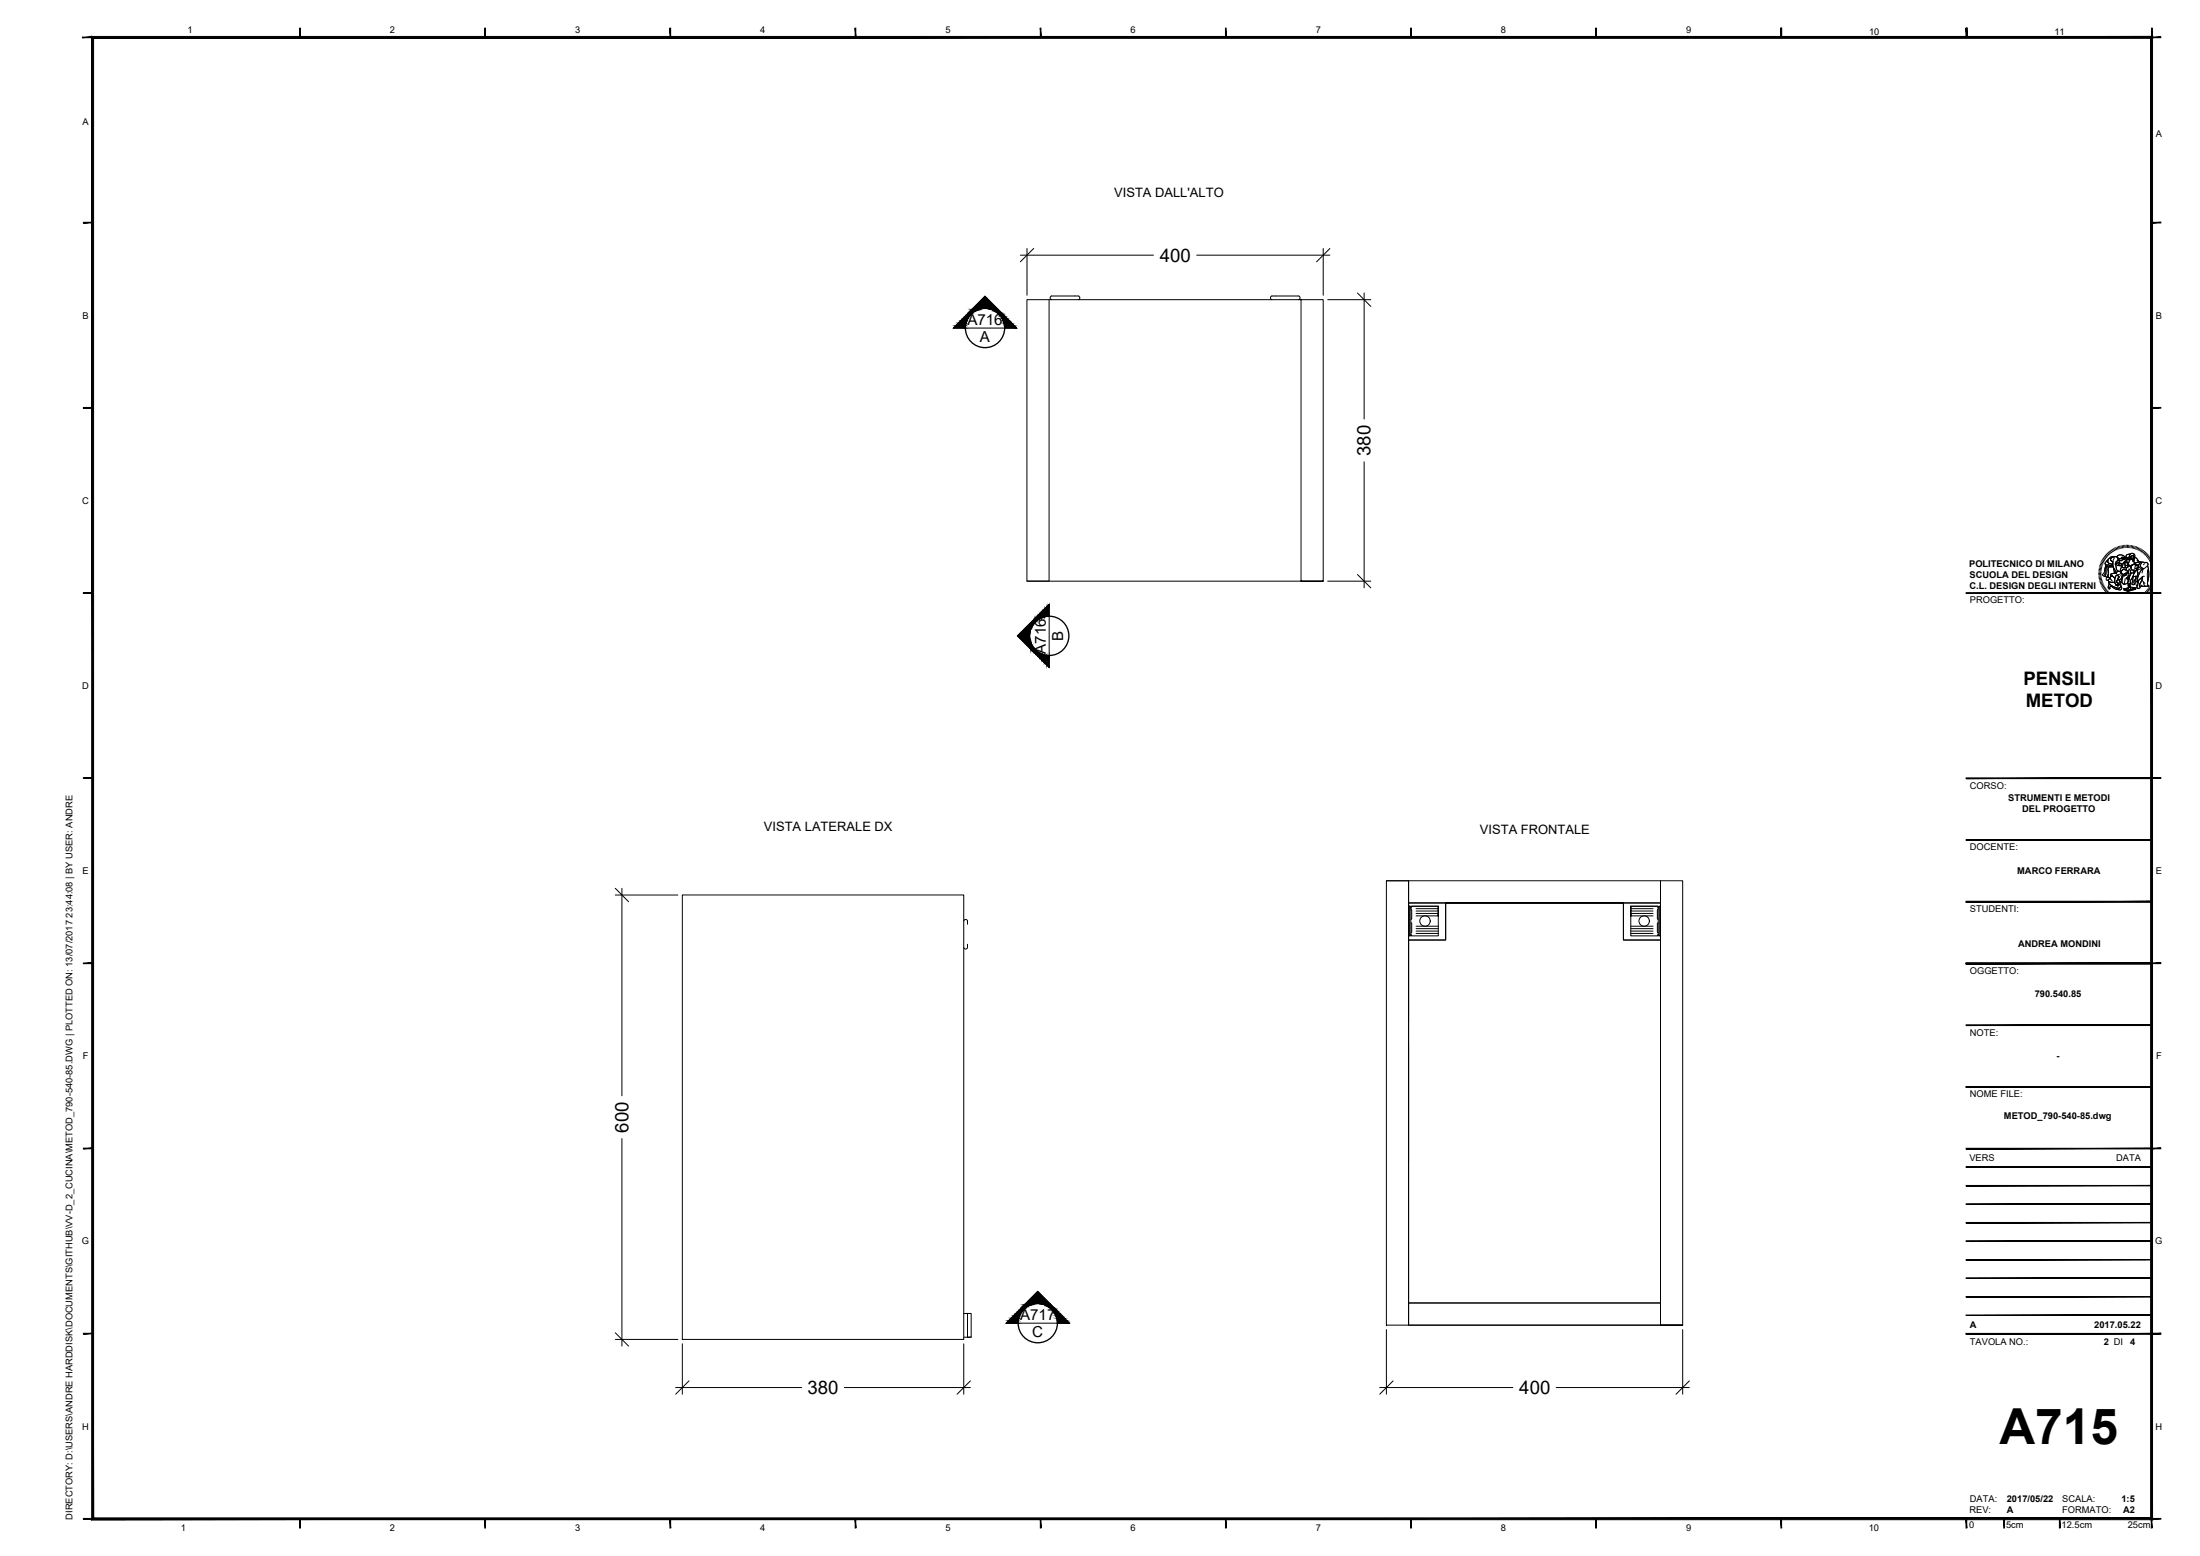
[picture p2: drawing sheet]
<svg xmlns="http://www.w3.org/2000/svg" width="594mm" height="420mm" viewBox="0 0 594 420" stroke-linecap="round" stroke-linejoin="round" font-family="sans-serif">
<!-- layer: Layer1 -->
<g fill="none" stroke="#000" stroke-width=".27">
<path d="M343.5 79.9h7.2l.4 .5-.4 .5M343.5 79.9l-.4 .5 .4 .5M283.3 80.9v76h-6M284 80.9l-.4-.5 .4-.5h7.2l.4 .5-.4 .5M351.3 80.9v76h6v-76h-80v76h80M374.4 237.8h80v120h-80zM374.4 237.8h6v120h74h-6v-120M380.4 237.8v6h68h-10v10h10M184.3 241.7h75.9v120h-75.9zM260.3 248.7l.2-.4 .7 .2 .1 1.1M261.3 255l-.1 1.1-.7 .1-.2-.3M380.3 244.7h.1"/>
<path d="M380.4 253.8h10v-10h-10v32M380.4 244.7l.5 .1 .1 .7 .2 .2v2.4l-.2 .2M380.4 244.7h.2v8M380.4 244.7v8l.6-.2v-7.4M381 249.1l.2 .2v2.4l-.2 .2M381.2 244.7l-.2 .4M381.2 244.7h7.2v8h-7.2l-.2-.4M381.2 244.7h7.2M382.4 245.4h6v-.7v2.8M382.4 247.3h6v-.6v.6M382.4 252.1h6M382.4 251.4h6"/>
<path d="M382.4 250.8h6M382.4 250.1h6M388.4 245.4v.6h-6M388.4 246v.7h-6M390.4 243.8h48v10h10v98h-68v-98h10v-10h48M440.4 245.4v.6h6M440.4 246v.7h6M440.4 247.3v-.6v.6h6M440.4 244.7h7.2M440.4 252.1h6M440.4 251.4h6M440.4 250.8h6"/>
<path d="M440.4 250.1h6M446.4 245.4h-6v-.7v2.8M447.6 244.7h-7.2v8h7.2l.2-.4M447.6 244.7l.2 .4v7.4l.6 .2v-8M447.8 249.1l-.3 .2v2.4l.3 .2M448.4 244.7l-.5 .1-.1 .7-.3 .2v2.4l.3 .2M448.4 244.7h-.2v8M448.4 275.8v6M380.4 281.8v32M448.4 313.8v6M260.2 354.7h1.1M261.3 359.2v-.3v2.2h-1.1"/>
<path d="M261.3 358.9v-4.2h1v6.4h-1h1M448.4 351.8h-68v6"/>
<circle cx="384.8" cy="248.7" r="1.41"/>
<circle cx="444" cy="248.7" r="1.41"/>
</g>
<!-- layer: G-ANNO-LOGO -->
<g fill="none" stroke="#000" stroke-width=".27">
<path d="M566.7 154.8h.7M566.7 154.5h.7M566.7 154.1l.7 .1M566.8 153.8l.7 .1M566.8 153.4l.7 .1M566.9 153.1l.7 .1M567 152.7l.6 .2M567.1 152.4l.7 .2M567.2 152l.7 .3M567.4 151.7l.6 .3M567.4 155.2h-.7M567.4 155.5l-.7 .1"/>
<path d="M567.4 155.8l-.6 .1M567.5 156.1l-.7 .2M567.5 151.4l.6 .3M567.6 156.4l-.7 .2M567.6 156.8l-.6 .2M567.7 151.1l.6 .3M567.7 157.1l-.6 .2M567.8 157.4l-.6 .2M567.9 150.8l.6 .3M568 157.7l-.6 .2M568.1 150.5l.5 .4M568.1 158l-.6 .3"/>
<path d="M568.3 158.3l-.6 .3M568.3 150.2l.5 .4M568.4 158.5l-.5 .4M568.5 149.9l.5 .4M568.6 152.5h.8a.66 .66 0 0 0 1.1-.1l.1 .6-.3 .1a1.44 1.44 0 0 1-1.7-.5zM568.6 152.5l.1 .4M568.6 158.8l-.6 .4M568.7 149.6l.5 .5M568.8 153l-.3 .5-.1 1.4-.4 .6 .4 .2M568.8 159.1l-.5 .4M569 151.4l.2-.2a.63 .63 0 0 0 .4 .9l.9 .3a.8 .8 0 0 1-1.2 .1l-.6 .1-.2-.3zM569 153.1h.5l-.3 .6 .1 2.1a.52 .52 0 0 1-.8-.3z"/>
<path d="M569 149.4l.5 .5M569 159.3l-.5 .5M569 153v.1a1.59 1.59 0 0 0-.3 1.6l-.3 1 .8 .2M569.2 151.2v.1a.73 .73 0 0 0-.7 .5 .73 .73 0 0 0 .3 .8l.6-.1a.66 .66 0 0 0 1.1-.1M569.2 159.6l-.5 .4M569.3 149.1l.4 .5M569.3 156.6a.72 .72 0 0 0 .8 .6l1-.1M569.3 151l.3-.2a1.54 1.54 0 0 1 1.6-.5 .97 .97 0 0 0-1.2 1l.6 .3-.1 .8-1-.3a.73 .73 0 0 1-.2-1.1zM569.4 157a1.65 1.65 0 0 0 1.7 .1l.3 1 .3-.2 .2 .4-.1-.6 .3 .4-.2-.4 .4 .2-.1-.3a.63 .63 0 0 1-.5-.9l.1-.3 .4 .1 .4 1.1a.78 .78 0 0 1 0 .9 .78 .78 0 0 1-.9 .3l-1.7-.8-.6-.6zM569.4 157v.4l.6 .6 2.2 1M569.4 159.8l-.4 .5M569.5 153.1h.4a.94 .94 0 0 1 1.2 .7l.1 .9-.7 .2a.4 .4 0 0 0-.5 .2 .4 .4 0 0 0 .1 .5l-.3 .5-.5-.2-.1-.3v-1.9z"/>
<path d="M569.5 153.1l-.3 .6 .1 2.2M569.5 157.6l1 .7 1.2 .5a.75 .75 0 0 0 1-.6 .66 .66 0 0 1 .1 1 .66 .66 0 0 1-1 0l-.7-.2-.8-.6a.38 .38 0 0 0-.5 0 .38 .38 0 0 0-.1 .5l-.2 .1-.2-.4zM569.5 148.9l.5 .5M569.6 157.6l-.3 1 .1 .3 .3 .1 .1-.2-.2-.2 .4-.3 .3 .1a2.41 2.41 0 0 0 2.6 .7v-.5l-.2-.4M569.8 156.1a.51 .51 0 0 0-.8-.2 .51 .51 0 0 0 0 .8 .73 .73 0 0 1 .7-.4 .73 .73 0 0 1 .7 .6M569.8 148.7l.4 .5M570 155.7l.1-.1a.83 .83 0 0 1 1 .5v1a1.65 1.65 0 0 1-1.7-.1l-.2-.4 .7-.2-.1-.3zM570 155.1l1.1-.4 .4 .1 .3-.5 .9 .2a1.06 1.06 0 0 1 .5 1.4 1.06 1.06 0 0 1-1.4 .5l.1-.2a.47 .47 0 0 0 .2-.7 .47 .47 0 0 0-.7 .1l-.3 .5a.82 .82 0 0 0-1-.5zM570.1 148.5l.4 .6M570.2 150.6l.9-.3a.72 .72 0 0 1 .9 .5 .72 .72 0 0 1-.6 .9 2.27 2.27 0 0 0 .4 2.4l.3 .2h-.3l-.3 .5h-.2l-.7-2v-1.2l-.2 .1a.56 .56 0 0 1-.5-.5 .56 .56 0 0 1 .3-.6zM570.3 155.4l.8 .7M570.4 155.5h-.1a.49 .49 0 0 0-.5 .3 .49 .49 0 0 0 .1 .5"/>
<path d="M570.4 148.3l.4 .6M570.6 153l-2-.1-.2 .3a2.71 2.71 0 0 1-.7 2.1l.3 .2M570.7 148.1l.3 .6M570.7 153.4l.3 1.3M571 150.6l-.1 .1a2.93 2.93 0 0 0-.1 2.8l.4 .7a.31 .31 0 0 0 0 .5 .31 .31 0 0 0 .4 0v-.3l.5-.2a1.03 1.03 0 0 1-.7-1.4 1.49 1.49 0 0 1 .5-1.7 1.01 1.01 0 0 0-1.4-.8l-.4 .1a1.09 1.09 0 0 0-.7 1.6l1 .4M571 148l.3 .6M571.1 154.7l-.6 .2a.41 .41 0 0 0-.5 .2 .41 .41 0 0 0 .1 .5M571.2 150.3a.99 .99 0 0 0-1.2 1l.5 .3M571.4 147.8l.2 .6M571.5 155.4l.1-.1a.53 .53 0 0 1 .6 .7l-.2 .1-.3 .6a.72 .72 0 0 0 .5 1l.1 .2-.4-.2 .2 .4-.3-.4 .1 .6-.2-.4-.3 .2 .1-.2-.4-.6a2.15 2.15 0 0 1 .4-1.9zM571.5 151.7l.3-.3 .6-.1-.1 .5-1.1 .5zM571.5 155.4l.1-.1a.51 .51 0 0 1 .6 .7l-.2 .1-.3 .6a.72 .72 0 0 0 .5 1l.1 .2-.4-.2 .2 .5-.3-.5 .1 .6-.2-.4-.3 .2 .1-.2-.4-.6a2.15 2.15 0 0 1 .4-1.9z"/>
<path d="M571.5 152.2l.7-.4 .3 .3a.33 .33 0 0 0-.4 .2 .33 .33 0 0 0 .2 .4h-.5zM571.5 152.2l.3 .5h.5M571.6 150.4l.1-.2a1.24 1.24 0 0 1 2 .3l-.1 .1a.75 .75 0 0 0-1.1 .3l-.6-.2M571.7 150.2l.6-.4 1.1 .2a.32 .32 0 0 1 .3 .3 .32 .32 0 0 1-.3 .3l-.3-.1a.77 .77 0 0 1-.8 .3 .77 .77 0 0 1-.6-.6zM571.7 147.7l.2 .6M571.9 150.7a.74 .74 0 0 0 1.2-.3 .52 .52 0 0 1 .3 .6 .52 .52 0 0 1-.5 .4l-.5-.2-.6 .2zM572 147.6l.2 .6M572.1 154.3a1.29 1.29 0 0 1 1.1 1.1v.5l-.4 .3M572.2 152.2h.9l-.3 .1-.2 .5-.4-.2zM572.2 156.6l.4 1a.8 .8 0 0 1 0 .9 .8 .8 0 0 1-.9 .3M572.3 151.9l.2 .2M572.3 151.6v.2l-1.1 .5"/>
<path d="M572.3 155.2l-.7 .1M572.4 147.5l.1 .6M572.4 151.3l-.3 .5M572.5 154.8l.8 .5M572.6 152.1a.33 .33 0 0 0-.5 .2 .33 .33 0 0 0 .2 .4l.5 .1v-.5l.3-.1-.6 .1M572.7 155.3a.7 .7 0 0 1 .1 .9 .7 .7 0 0 1-.9 .2M572.7 154.5a.89 .89 0 0 1 1-.7 .89 .89 0 0 1 .8 .9h-.3l-1 .4 .2 .3a.7 .7 0 0 0 1-.7l.2-.1-.2-.5-.6-.3h-.5l-.6 .7-.1-.1 .2-1.1 .2-.2 .3 .2h1l.6-.4-.1-.3 .7 .2 .1 1-.3 .5 .2 .5-.4 .6-.4 .2-.2 .5h-.3l.5 .2v.4l.2-.3-.3 1.2h-.3a.74 .74 0 0 1-1.2-.1l-.4-.4 .3-.6 .2-1.1M572.7 157.1l.8 .7M572.7 147.4l.2 .6M572.9 154.1l.4-.3 1 .2 .3 .6-.7 .3a.59 .59 0 0 1-.7 .3 .59 .59 0 0 1-.4-.6zM572.9 151.2l.1 .1M573 150.8l.2 .1"/>
<path d="M573 156.5l.1 .9M573 153.1a1.24 1.24 0 0 0-.4 1.3M573.1 147.3l.1 .7M573.1 150.9h.1M573.2 155.1l1.1-.4-.1 .2a.53 .53 0 0 1-.7 .5zM573.2 155.9l-.3 .9-.4 .5M573.4 151.9l.2-.2a.89 .89 0 0 1 1 .3 .89 .89 0 0 1 .1 1l-.2-.1a.83 .83 0 0 0-.3-1.2l-.5 .1 .1 .7a.45 .45 0 0 1-.1 .8 .45 .45 0 0 1-.7-.4zM573.4 151l.9-.2a.34 .34 0 0 1-.2 .5 .34 .34 0 0 1-.4-.3zM573.4 150.6l-.2 .6-.4 .2-.4-.2-.5 .2M573.4 147.3l.1 .6M573.5 159l2-.4 1.2 .2-2.1 .6zM573.5 159l1.1 .4v.3l-1.1-.4z"/>
<path d="M573.7 151.8a.77 .77 0 0 1 .9 .6 .77 .77 0 0 1-.6 .9h-.2zM573.8 147.2v.7M573.8 150.8a.39 .39 0 0 1 .6-.3 .39 .39 0 0 1 .1 .6l-.1 .1M573.8 155.3h.1M573.9 156.2l-.4 1.6 1.1-.2M573.9 150.6a.41 .41 0 0 1 .6-.1 .41 .41 0 0 1 0 .7l-.2-.4h-.5zM573.9 154.9l.2 .1M574 155.2l.1 .1M574 155h.1M574 152h.1M574.1 152l-.2 .1M574.1 147.2v.7"/>
<path d="M574.2 150.9l-.8 .1h.3a.34 .34 0 0 0 .4 .3 .34 .34 0 0 0 .2-.5v.2M574.2 156l.3 .1 .2-.5 .4-.2-.4 1.3v-.4h-.3zM574.2 153.3l.1 .7M574.3 154.7a.59 .59 0 0 1-.3 .6 .59 .59 0 0 1-.7-.1M574.3 151.8l.3 .3-.2 .1M574.5 152a.42 .42 0 0 0-.7-.3 .42 .42 0 0 0 0 .7 .49 .49 0 0 1 .1 .7 .49 .49 0 0 1-.7 .1l-.2-.2 .2-.3a1.02 1.02 0 0 1 1-1.1l.5 .5 .2 .8-.3 .2-.1-.4M574.5 147.2v.7M574.5 152.3l-.1 .1M574.6 152.1v.5h-.8M574.6 153l-.2 .2-.6 .1M574.6 159.4l2.1-.6v.3l-2.1 .6zM574.6 159.4v.3"/>
<path d="M574.7 151h.2l.1 .3-.3 .9M574.7 155.6h.1M574.7 156.2l-.1 .5 .3-.3M574.8 150.6l.1 .4M574.8 152.6l-.1-.5 .3-.8-.4-.6a.55 .55 0 0 1-.5-.7 .55 .55 0 0 1 .8-.4l.3 .1a1.5 1.5 0 0 0-.1 1.5h.1l.1-.5a.39 .39 0 0 0 .3 .3 .39 .39 0 0 0 .4-.1l-.1 .6 .1 .1 .2-.2 .4 .7-1.1 .7M574.8 147.2v.7M574.9 155.9l-.1 .2-.1-.2M574.9 153.6l-.1 1.4M574.9 152.8l.5 .2M575 157.6h.2l.1 1-.3-.5-.3 .7zM575 154.8l-.4 .4 .1 .4M575.1 155.4l-.4 .2-.2 .5h-.3l.5 .2"/>
<path d="M575.2 153.7l-.5 .8M575.2 147.3l-.1 .6M575.2 149.7a.8 .8 0 0 0-1.1 .7M575.3 149.6a.72 .72 0 0 1 .9-.1 .72 .72 0 0 1 .2 .9l-.4 1.2v-.7l.3-.4a.38 .38 0 0 0-.2-.5 .38 .38 0 0 0-.5 .1l-.2 .3-.2 .8h-.1v-.1a1.32 1.32 0 0 1 .2-1.5zM575.3 150.7a.39 .39 0 0 0 .3 .3 .39 .39 0 0 0 .4-.1M575.3 149.6a.72 .72 0 0 1 .9-.1 .72 .72 0 0 1 .2 .9l-.4 1.2 .2-1.4a.45 .45 0 0 0-.4-.2 .45 .45 0 0 0-.4 .3l-.2 .9-.1-.1a1.32 1.32 0 0 1 .2-1.5zM575.5 152.8a1.44 1.44 0 0 1 2 .1 1.42 1.42 0 0 1-1.4 1.3l-.6-.6zM575.5 150.2l.6-.3 .2 .6-.3 .4a.45 .45 0 0 1-.6-.1 .45 .45 0 0 1 .1-.6zM575.5 154.7l.8-.1-.3 1.1-.8 1.1v.8h-.2l-.3 .6-.1-.9zM575.5 150.4l.2 .1M575.5 154.8l-.9 2.5 .2 .9-.2 .9 .4-1 .4 .8-.2-1.3-.4 .6M575.6 150.9h.1"/>
<path d="M575.6 153.8l-.3 .5 .1 .4 1-.1 .4-.6M575.6 147.3l-.1 .7M575.6 150.5h.1M575.6 150.8h.1M575.9 147.4l-.1 .6M575.9 150.6l.2 .1M576 150.6v.1M576 155.7l.8-.1-.2 .8a.9 .9 0 0 0-.2 1.3l-.2 .2-.5-.1zM576.2 151.4l.4 .7M576.2 153.9h.1M576.3 147.4l-.2 .7M576.3 152.2l.8-.4 1-.1-.6 1z"/>
<path d="M576.3 154.6l-.3 1.1-.8 1.1v.9M576.4 153.8l-.3 .1M576.4 150.4l.6 .4 .6 .9-.5 .2a.52 .52 0 0 1-.6 .1 .52 .52 0 0 1-.3-.6zM576.5 150.4l.6 .5 .3 .5M576.5 154.1l-.1 .1M576.6 147.5l-.2 .7M576.7 158.8v.3l-2.1 .6-1.1-.4v-.3l1.1 .4 2.1-.6a5.9 5.9 0 0 0-3.2 .2M576.8 155.6l-.2 .8a.88 .88 0 0 0-.2 1.3l-.3 .2-.4-.1 .2-2.1M576.9 153.8l.2-.2 .2 .2-.1 1.8-1.2 .1 .3-1.1zM576.9 147.6l-.2 .7M577 153.5l-.1 .4M577 152.5l.4 .2 .1 .2"/>
<path d="M577 151.3l.6 .4M577.2 155.6l-1.2 .1M577.2 157l-.1 .2 .2 .2M577.3 147.8l-.3 .6M577.3 153.8l-.1 .5a2.61 2.61 0 0 1-.5 2.2l-.1 .8 .5 .9M577.4 156.7l1.2-1-.9 2.5a.38 .38 0 0 1-.2 .7 .38 .38 0 0 1-.4-.5zM577.5 152.7a1.03 1.03 0 0 1 .6-.9 1.03 1.03 0 0 1 1.1 .2 .56 .56 0 0 1 .8 .1 .56 .56 0 0 1-.2 .8 1.23 1.23 0 0 1-1.2 .8 1.23 1.23 0 0 1-1.1-.8M577.5 152.9l-.6 .9a.78 .78 0 0 1-1.3 0 .83 .83 0 0 1 0-.9 .83 .83 0 0 1 .9-.4l.2 .2-.2 .4 .1 .5a.63 .63 0 0 0 .5-.9l-.7-.4-.3 .1a.73 .73 0 0 0-.7 .9M577.6 154.5v.5M577.6 147.9l-.3 .6M577.9 148.1l-.3 .6M578 153.6l-.9 .2"/>
<path d="M578 157.9l.6 .4M578.2 148.3l-.3 .5M578.3 151.7l-1.2 .1-.8 .5M578.4 156.7l.8 .9M578.4 153.6l-1 1.8-.3 1.7 1.5-1.4 .5-.1M578.5 151.8l.7 .2a.53 .53 0 0 1 .7 0 .53 .53 0 0 1 0 .7 8 8 0 0 1 0 4.9l.3 .7-2.5-.1 .9-2.5-1.5 1.4 .2-1.2 .5-1.4 .6-.9 .5-.1a.92 .92 0 0 1-.9-.7 .92 .92 0 0 1 .5-1zM578.5 151.8a.9 .9 0 0 0-.5 1.1 .9 .9 0 0 0 .9 .6M578.5 148.4l-.3 .6M578.6 155.7l-.2 1-.7 1.1v.4a.39 .39 0 0 1 0 .6 .39 .39 0 0 1-.5-.1 .39 .39 0 0 1 0-.5l.3-1.5M578.7 153.7l-.3 1M578.8 157.1a1.12 1.12 0 0 0 .7 1.2M578.8 148.6l-.4 .6"/>
<path d="M579.1 152.2l-.3 .3M579.1 148.9l-.4 .5M579.1 159.9l.5 .5M579.4 159.7l.5 .5M579.4 149.1l-.4 .5M579.6 159.5l.5 .4M579.6 149.3l-.4 .5M579.8 159.2l.5 .4M579.9 153.8v3.4M579.9 149.6l-.5 .5M579.9 152.7l.4 2-.3 2.3a1.14 1.14 0 0 0 .2 1.3l-2.4-.1M580 159l.6 .4"/>
<path d="M580.1 149.8l-.5 .5M580.2 158.7l.5 .4M580.4 150.1l-.6 .4M580.4 158.4l.5 .4M580.5 158.1l.6 .4M580.6 150.4l-.6 .4M580.7 157.8l.6 .3M580.8 150.7l-.6 .4M580.8 157.5l.6 .3M580.9 157.2l.7 .3M581 151l-.6 .3M581 156.9l.7 .2"/>
<path d="M581.1 156.6l.7 .2M581.2 151.3l-.7 .3M581.2 156.3l.7 .1M581.2 156l.7 .1M581.3 151.6l-.6 .3M581.3 155.7h.7M581.3 155.3l.7 .1M581.3 155.1h.7M581.3 154.7h.7M581.4 152l-.6 .2M581.6 152.3l-.7 .2M581.7 152.6l-.7 .2"/>
<path d="M581.8 153l-.7 .1M581.9 153.3l-.7 .2M581.9 153.7l-.6 .1M582 154l-.7 .1M582 154.4h-.7M569.7 160l-.5 .5M569.9 160.3l-.4 .5M570.2 160.4l-.4 .6M570.4 160.6l-.3 .6M570.7 160.8l-.3 .6M571 161l-.3 .6M571.3 161.1l-.3 .6"/>
<path d="M571.6 161.3l-.3 .6M571.9 161.4l-.3 .6M572.2 161.5l-.2 .6M572.5 161.6l-.2 .6M572.8 161.7l-.1 .6M573.1 161.7l-.1 .7M573.4 161.8v.7M573.8 161.8l-.1 .7M574.1 161.8v.7M574.4 161.8v.7M574.8 161.8v.7M575.1 161.8v.7"/>
<path d="M575.4 161.8l.1 .6M575.7 161.7l.2 .7M576.1 161.6l.1 .7M576.3 161.5l.2 .7M576.7 161.4l.2 .7M577 161.3l.2 .7M577.3 161.2l.3 .6M577.6 161.1l.3 .6M577.8 160.9l.4 .6M578.1 160.7l.4 .6M578.4 160.5l.4 .6M578.7 160.4l.4 .5"/>
<path d="M578.9 160.1l.5 .6"/>
</g>
<!-- layer: G-ANNO-TTLB -->
<g fill="#fff" stroke="#fff" stroke-width=".27">
<path d="M555.9 160.2l30.8 4.3-5.8-4.3zM555.9 160.2l30.8 4.3h-30.8z"/>
<path d="M580.9 145.6h5.8l-5.8 14.6zM586.7 145.6l-5.8 14.6 5.8 4.3z"/>
</g>
<path d="M555.9 160.2h25v-14.6h5.8v18.9h-30.8z" fill="none" stroke="#fff" stroke-width=".27"/>
<g fill="#000" stroke="#000" stroke-width=".27">
<path d="M22.3 10.2h2.5v-.2zM22.3 10h2.5l-2.5 .2z"/>
<path d="M24.8 9.8l.5 400.1v-399.5zM24.8 9.8l.5 400.1-.5 .5zM24.8 410.4l555.9-.5h-555.4zM24.8 410.4l555.9-.5 .6 .5zM580.7 10.4v399.5l.6 .5zM580.7 10.4l.6-.6v400.6zM25.3 10.4h555.4l.6-.6zM24.8 9.8h556.5l-556 .6z"/>
<path d="M80.9 7.6l.2 2.5v-2.5zM80.9 7.6l.2 2.5h-.2z"/>
<path d="M130.9 7.6l.2 2.5v-2.5zM130.9 7.6l.2 2.5h-.2z"/>
<path d="M180.9 7.6l.2 2.5v-2.5zM180.9 7.6l.2 2.5h-.2z"/>
<path d="M230.9 7.6l.2 2.5v-2.5zM230.9 7.6l.2 2.5h-.2z"/>
<path d="M280.9 7.6l.2 2.5v-2.5zM280.9 7.6l.2 2.5h-.2z"/>
<path d="M330.9 7.6l.2 2.5v-2.5zM330.9 7.6l.2 2.5h-.2z"/>
<path d="M380.9 7.6l.2 2.5v-2.5zM380.9 7.6l.2 2.5h-.2z"/>
<path d="M430.9 7.6l.2 2.5v-2.5zM430.9 7.6l.2 2.5h-.2z"/>
<path d="M480.9 7.6l.2 2.5v-2.5zM480.9 7.6l.2 2.5h-.2z"/>
<path d="M480.9 7.6l.2 2.5v-2.5zM480.9 7.6l.2 2.5h-.2z"/>
<path d="M530.9 7.6l.2 2.5v-2.5zM530.9 7.6l.2 2.5h-.2z"/>
<path d="M531 7.6l.2 2.5v-2.5zM531 7.6l.2 2.5h-.2z"/>
<path d="M531 7.6l.2 2.5v-2.5zM531 7.6l.2 2.5h-.2z"/>
<path d="M581 7.6l.2 2.5v-2.5zM581 7.6l.2 2.5h-.2z"/>
<path d="M581 10.2h2.5v-.2zM581 10h2.5l-2.5 .2z"/>
<path d="M22.5 60.2h2.5v-.2zM22.5 60h2.5l-2.5 .2z"/>
<path d="M581 60.2h2.5v-.2zM581 60h2.5l-2.5 .2z"/>
<path d="M22.5 110.2h2.5v-.2zM22.5 110h2.5l-2.5 .2z"/>
<path d="M581 110.2h2.5v-.2zM581 110h2.5l-2.5 .2z"/>
<path d="M22.5 160.2h2.5v-.2zM22.5 160h2.5l-2.5 .2z"/>
<path d="M530.9 160.3h50v-.2zM530.9 160.1h50l-50 .2z"/>
<path d="M581 160.2h2.5v-.2zM581 160h2.5l-2.5 .2z"/>
<path d="M22.5 210.2h2.5v-.2zM22.5 210h2.5l-2.5 .2z"/>
<path d="M530.9 210.2h50v-.1zM530.9 210.1h50l-50 .1z"/>
<path d="M581 210.2h2.5v-.2zM581 210h2.5l-2.5 .2z"/>
<path d="M530.9 226.9h50v-.2zM530.9 226.7h50l-50 .2z"/>
<path d="M530.9 243.4v.2l50-.2zM530.9 243.6l50-.2v.2z"/>
<path d="M530.9 243.6h50v-.2zM530.9 243.4h50l-50 .2z"/>
<path d="M22.5 260.2h2.5v-.2zM22.5 260h2.5l-2.5 .2z"/>
<path d="M530.9 260.1v.1l50-.1zM530.9 260.2l50-.1v.1z"/>
<path d="M530.9 260.1v.1l50-.1zM530.9 260.2l50-.1v.1z"/>
<path d="M530.9 276.7v.2l50-.2zM530.9 276.9l50-.2v.2z"/>
<path d="M530.9 260.1v.1l50-.1zM530.9 260.2l50-.1v.1z"/>
<path d="M530.9 260.1v.1l50-.1zM530.9 260.2l50-.1v.1z"/>
<path d="M581 260.2h2.5v-.2zM581 260h2.5l-2.5 .2z"/>
<path d="M530.9 293.4v.2l50-.2zM530.9 293.6l50-.2v.2z"/>
<path d="M530.9 293.4v.2l50-.2zM530.9 293.6l50-.2v.2z"/>
<path d="M22.5 310.2h2.5v-.2zM22.5 310h2.5l-2.5 .2z"/>
<path d="M530.9 315.1h50zM530.9 315.2l50-.1z"/>
<path d="M530.9 310.1v.1l50-.1zM530.9 310.2l50-.1v.1z"/>
<path d="M581 310.2h2.5v-.2zM581 310h2.5l-2.5 .2z"/>
<path d="M530.9 335.1h50zM530.9 335.2l50-.1z"/>
<path d="M530.9 330.1h50zM530.9 330.2l50-.1z"/>
<path d="M530.9 325.1h50zM530.9 325.2l50-.1z"/>
<path d="M530.9 320.1h50zM530.9 320.2l50-.1z"/>
<path d="M530.9 355.1h50zM530.9 355.2l50-.1z"/>
<path d="M530.9 350.1h50zM530.9 350.2l50-.1z"/>
<path d="M530.9 345.1h50zM530.9 345.2l50-.1z"/>
<path d="M530.9 340.1h50zM530.9 340.2l50-.1z"/>
<path d="M22.5 360.2h2.5v-.2zM22.5 360h2.5l-2.5 .2z"/>
<path d="M530.9 360.1v.1l50-.1zM530.9 360.2l50-.1v.1z"/>
<path d="M530.9 360.1v.1l50-.1zM530.9 360.2l50-.1v.1z"/>
<path d="M580.9 360.2h2.5v-.1zM580.9 360.1h2.5l-2.5 .1z"/>
<path d="M580.9 360.2h2.5v-.1zM580.9 360.1h2.5l-2.5 .1z"/>
<path d="M581 360.2h2.5v-.2zM581 360h2.5l-2.5 .2z"/>
<path d="M22.5 410.2h2.5v-.2zM22.5 410h2.5l-2.5 .2z"/>
<path d="M80.9 410.1l.2 2.5v-2.5zM80.9 410.1l.2 2.5h-.2z"/>
<path d="M130.9 410.1l.2 2.5v-2.5zM130.9 410.1l.2 2.5h-.2z"/>
<path d="M180.9 410.1l.2 2.5v-2.5zM180.9 410.1l.2 2.5h-.2z"/>
<path d="M230.9 410.1l.2 2.5v-2.5zM230.9 410.1l.2 2.5h-.2z"/>
<path d="M280.9 410.1l.2 2.5v-2.5zM280.9 410.1l.2 2.5h-.2z"/>
<path d="M330.9 410.1l.2 2.5v-2.5zM330.9 410.1l.2 2.5h-.2z"/>
<path d="M380.9 410.1l.2 2.5v-2.5zM380.9 410.1l.2 2.5h-.2z"/>
<path d="M430.9 410.1l.2 2.5v-2.5zM430.9 410.1l.2 2.5h-.2z"/>
<path d="M480.9 410.1l.2 2.5v-2.5zM480.9 410.1l.2 2.5h-.2z"/>
<path d="M530.9 410.1l.2 2.5v-2.5zM530.9 410.1l.2 2.5h-.2z"/>
<path d="M541.1 410.1l.2 2.5v-2.5zM541.1 410.1l.2 2.5h-.2z"/>
<path d="M556.1 410.1l.2 2.5v-2.5zM556.1 410.1l.2 2.5h-.2z"/>
<path d="M580.9 410.1l.2 2.5v-2.5zM580.9 410.1l.2 2.5h-.2z"/>
<path d="M581 410.2h2.5v-.2zM581 410h2.5l-2.5 .2z"/>
</g>
<!-- layer: A-PRSP-1 -->
<g fill="#000" stroke="#000" stroke-width=".27">
<path d="M266 80l3.2 3.3h-6.5zM274.8 171.7l3.2-3.2v6.5zM280.2 348.7l3.3 3.3h-6.5z"/>
<path d="M258.1 87.9l2.6 .7v-.7zM258.1 87.9l2.6 .7h-3.2z"/>
<path d="M258.8 87.3l1.9 .6 .2-.6zM258.8 87.3l1.9 .6h-2.6z"/>
<path d="M259.4 86.6l1.5 .7 .2-.7zM259.4 86.6l1.5 .7h-2.1z"/>
<path d="M260 86l1.1 .6 .2-.6zM260 86l1.1 .6h-1.7z"/>
<path d="M260.6 85.5l.7 .5 .4-.5zM260 86l.6-.5 .7 .5z"/>
<path d="M261.1 85l.6 .5 .4-.5zM261.1 85l.6 .5h-1.1z"/>
<path d="M261.5 84.5l.6 .5 .5-.5zM261.5 84.5l.6 .5h-1z"/>
<path d="M261.9 84.1l.7 .4 .5-.4zM261.9 84.1l.7 .4h-1.1z"/>
<path d="M262.2 83.8l.9 .3 .6-.3zM262.2 83.8l.9 .3h-1.2z"/>
<path d="M262.5 83.5l1.2 .3 .7-.3zM262.5 83.5l1.2 .3h-1.5z"/>
<path d="M262.7 83.4l1.7 .1 .6-.1zM262.7 83.4l1.7 .1h-1.9z"/>
<path d="M262.7 83.3h2.9zM262.7 83.3l2.3 .1z"/>
<path d="M266.3 83.3l3 .1zM266.3 83.3l3 .1z"/>
<path d="M267 83.4l2.5 .1-.2-.1zM267 83.4l2.5 .1z"/>
<path d="M267.6 83.5l2.1 .3-.2-.3zM267.6 83.5l2.1 .3h-1.5z"/>
<path d="M268.2 83.8l1.8 .3-.3-.3zM268.2 83.8l1.8 .3h-1.2z"/>
<path d="M268.8 84.1l1.6 .4-.4-.4zM268.8 84.1l1.6 .4h-1z"/>
<path d="M269.4 84.5l1.5 .5-.5-.5zM269.4 84.5l1.5 .5h-1.1z"/>
<path d="M269.8 85l1.6 .5-.5-.5zM269.8 85l1.6 .5h-1.1z"/>
<path d="M270.3 85.5l1.6 .5-.5-.5zM270.3 85.5l1.6 .5h-1.3z"/>
<path d="M270.6 86l1.9 .6-.6-.6zM270.6 86l1.9 .6h-1.6z"/>
<path d="M270.9 86.6l2.3 .7-.7-.7zM270.9 86.6l2.3 .7h-2.1z"/>
<path d="M271.1 87.3l2.7 .6-.6-.6zM271.1 87.3l2.7 .6h-2.6z"/>
<path d="M271.2 87.9l3.3 .7-.7-.7zM271.2 87.9l3.3 .7h-3.2z"/>
<path d="M278 168.5v2.9zM278.1 168.4l-.1 3z"/>
<path d="M278 172v3zM278.1 172.7v2.3z"/>
<path d="M278.3 168.2l-.2 .2v2.3zM278.3 168.2l-.2 2.5z"/>
<path d="M278.1 172.7v2.3l.2-1.6zM278.3 173.4v1.8l-.2-.2z"/>
<path d="M278.3 168.2v1.9l.2-2.1zM278.5 168v1.5l-.2 .6z"/>
<path d="M278.3 173.4v1.8l.2-1.2zM278.5 174v1.5l-.2-.3z"/>
<path d="M278.5 168v1.5l.3-1.8zM278.8 167.7v1.2l-.3 .6z"/>
<path d="M278.5 174v1.5l.3-1zM278.8 174.5v1.3l-.3-.3z"/>
<path d="M279.2 167.3l-.4 .4v1.2zM279.2 167.3v1l-.4 .6z"/>
<path d="M278.8 174.5v1.3l.4-.7zM279.2 175.1v1.1l-.4-.4z"/>
<path d="M279.2 167.3v1l.5-1.5zM279.7 166.8v1.1l-.5 .4z"/>
<path d="M279.2 175.1v1.1l.5-.6zM279.7 175.6v1l-.5-.4z"/>
<path d="M279.7 166.8v1.1l.5-1.6zM280.2 166.3v1.1l-.5 .5z"/>
<path d="M279.7 175.6v1l.5-.6zM280.2 176v1.1l-.5-.5z"/>
<path d="M280.2 166.3v1.1l.6-1.7zM280.8 165.7v1.4l-.6 .3z"/>
<path d="M280.2 176v1.1l.6-.7zM280.8 176.4v1.3l-.6-.6z"/>
<path d="M280.8 165.7v1.4l.6-2zM281.4 165.1v1.7l-.6 .3z"/>
<path d="M280.8 176.4v1.3l.6-1.1zM281.4 176.6v1.7l-.6-.6z"/>
<path d="M281.4 165.1v1.7l.6-2.3zM282 164.5v2.1l-.6 .2z"/>
<path d="M281.4 176.6v1.7l.6-1.5zM282 176.8v2.1l-.6-.6z"/>
<path d="M282 164.5v2.1l.7-2.7zM282.7 163.9v2.6l-.7 .1z"/>
<path d="M282 176.8v2.1l.7-1.9zM282.7 177v2.6l-.7-.7z"/>
<path d="M282.7 163.9v2.6l.6-3.3zM283.3 163.2v3.2l-.6 .1z"/>
<path d="M282.7 177v2.6l.6-2.6zM283.3 177v3.2l-.6-.6z"/>
<path d="M272.4 356.6l2.5 .7 .1-.7zM271.7 357.3l.7-.7 2.5 .7z"/>
<path d="M273 356l2 .6 .1-.6zM273 356l2 .6h-2.6z"/>
<path d="M273.7 355.3l1.4 .7 .2-.7zM273.7 355.3l1.4 .7h-2.1z"/>
<path d="M274.3 354.8l1 .5 .3-.5zM274.3 354.8l1 .5h-1.6z"/>
<path d="M274.8 354.2l.8 .6 .3-.6zM274.8 354.2l.8 .6h-1.3z"/>
<path d="M275.3 353.7l.6 .5 .5-.5zM275.3 353.7l.6 .5h-1.1z"/>
<path d="M275.8 353.2l.6 .5 .5-.5zM275.8 353.2l.6 .5h-1.1z"/>
<path d="M276.2 352.8l.7 .4 .5-.4zM276.2 352.8l.7 .4h-1.1z"/>
<path d="M276.5 352.5l.9 .3 .6-.3zM276.2 352.8l.3-.3 .9 .3z"/>
<path d="M276.7 352.3l1.3 .2 .6-.2zM276.7 352.3l1.3 .2h-1.5z"/>
<path d="M276.9 352.1l1.7 .2 .6-.2zM276.9 352.1l1.7 .2h-1.9z"/>
<path d="M277 352h2.9zM277 352l2.2 .1z"/>
<path d="M280.6 352l3 .1zM280.6 352l3 .1z"/>
<path d="M281.2 352.1l2.5 .2-.1-.2zM281.2 352.1l2.5 .2z"/>
<path d="M281.9 352.3l2.1 .2-.3-.2zM281.9 352.3l2.1 .2h-1.5z"/>
<path d="M282.5 352.5l1.8 .3-.3-.3zM282.5 352.5l1.8 .3h-1.2z"/>
<path d="M283.1 352.8l1.6 .4-.4-.4zM283.1 352.8l1.6 .4h-1.1z"/>
<path d="M283.6 353.2l1.5 .5-.4-.5zM283.6 353.2l1.5 .5h-1z"/>
<path d="M284.1 353.7l1.5 .5-.5-.5zM284.1 353.7l1.5 .5h-1.1z"/>
<path d="M284.5 354.2l1.7 .6-.6-.6zM284.5 354.2l1.7 .6h-1.3z"/>
<path d="M284.9 354.8l1.9 .5-.6-.5zM284.9 354.8l1.9 .5h-1.6z"/>
<path d="M285.2 355.3l2.2 .7-.6-.7zM285.2 355.3l2.2 .7h-2z"/>
<path d="M285.4 356l2.7 .6-.7-.6zM285.4 356l2.7 .6h-2.6z"/>
<path d="M285.5 356.6l3.2 .7-.6-.7zM285.5 356.6l3.2 .7h-3.2z"/>
</g>
<g fill="none" stroke="#000" stroke-width=".36">
<path d="M260.7 88.6h-3.2l8.5-8.6 8.5 8.6h-3.2M283.3 166.4v-3.2l-8.5 8.5 8.5 8.5v-3.2M274.9 357.3h-3.2l8.5-8.6 8.5 8.6h-3.2"/>
<circle cx="266" cy="88.6" r="5.3"/>
<circle cx="283.3" cy="171.7" r="5.3"/>
<circle cx="280.2" cy="357.3" r="5.3"/>
</g>
<path d="M260.7 88.6h10.6M283.3 166.4v10.6M274.9 357.3h10.6" fill="none" stroke="#000" stroke-width=".27"/>
<!-- layer: IF-ANNO SYMB -->
<g fill="none" stroke="#000" stroke-width=".27">
<path d="M275.5 68.9h36M277.3 67.1v12.6M279.1 67.1l-3.6 3.6M323.2 68.9h35.9M357.3 67.1v12.6M359.1 67.1l-3.6 3.6M366.6 79.1l3.6 3.6M368.4 79.1v34.1M358.5 80.9h11.7M368.4 124.7v34M358.5 156.9h11.7M366.6 155.1l3.6 3.6"/>
<path d="M166.1 239.9l3.6 3.6M167.9 239.9v56M166.1 241.7h16.9M167.9 307.4v56.1M166.1 359.9l3.6 3.6M374.4 359v17.5M454.4 359v17.5M166.1 361.7h16.9M182.5 374.7h34M184.3 362.9v13.6M186.1 372.9l-3.6 3.6M228 374.7h34"/>
<path d="M260.2 362.9v13.6M262 372.9l-3.6 3.6M372.6 374.7h35.9M376.2 372.9l-3.6 3.6M420.2 374.7h36M456.2 372.9l-3.6 3.6"/>
</g>
<g fill="#fff" stroke="#fff" stroke-width=".27">
<path d="M165.7 297.3v8.7h4.4zM165.7 297.3h4.4v8.7z"/>
<path d="M217.9 372.5v4.4l8.7-4.4zM217.9 376.9l8.7-4.4v4.4z"/>
<path d="M366.2 114.6v8.7h4.4zM366.2 114.6h4.4v8.7z"/>
<path d="M312.9 66.7v4.4l8.8-4.4zM312.9 71.1l8.8-4.4v4.4z"/>
<path d="M410 372.5v4.4l8.8-4.4zM410 376.9l8.8-4.4v4.4z"/>
</g>
<text font-size="13.4" x="539.9" y="390">A715</text>
<g font-size="5">
<text x="313.2" y="70.7">400</text>
<text x="370.1" y="123.1" transform="rotate(-90 370.1 123.1)">380</text>
<text x="546.4" y="184.8">PENSILI</text>
<text x="547" y="190.9">METOD</text>
<text x="169.7" y="305.8" transform="rotate(-90 169.7 305.8)">600</text>
<text x="218.1" y="376.4">380</text>
<text x="410.3" y="376.4">400</text>
</g>
<g font-size="4.1">
<text x="261.2" y="87.7">A716</text>
<text x="264.6" y="92.4">A</text>
<text x="287.1" y="173.1" transform="rotate(-90 287.1 173.1)">B</text>
<text x="282.4" y="176.5" transform="rotate(-90 282.4 176.5)">A716</text>
<text x="275.5" y="356.4">A717</text>
<text x="278.8" y="361.1">C</text>
</g>
<g font-size="3.5">
<text x="300.9" y="53.2">VISTA DALL'ALTO</text>
<text x="206.3" y="224.4">VISTA LATERALE DX</text>
<text x="399.6" y="225.3">VISTA FRONTALE</text>
</g>
<g font-size="2.5">
<text x="50.7" y="8.9">1</text>
<text x="105.3" y="8.9">2</text>
<text x="155.3" y="8.9">3</text>
<text x="205.3" y="8.9">4</text>
<text x="255.3" y="8.9">5</text>
<text x="305.3" y="8.9">6</text>
<text x="355.3" y="8.9">7</text>
<text x="405.3" y="8.9">8</text>
<text x="455.3" y="8.9">9</text>
<text x="504.7" y="9.5">10</text>
<text x="554.8" y="9.5">11</text>
<text x="22.3" y="33.9">A</text>
<text x="582.1" y="37">A</text>
<text x="22.3" y="86">B</text>
<text x="582.1" y="86">B</text>
<text x="22.2" y="136">C</text>
<text x="582.1" y="136">C</text>
<text x="531.7" y="153.1">POLITECNICO DI MILANO</text>
<text x="531.8" y="159.2">C.L. DESIGN DEGLI INTERNI</text>
<text x="531.8" y="156.1">SCUOLA DEL DESIGN</text>
<text x="531.9" y="162.9">PROGETTO:</text>
<text x="22.2" y="186">D</text>
<text x="582.1" y="186">D</text>
<text x="531.9" y="212.9">CORSO:</text>
<text x="542.3" y="216.4">STRUMENTI E METODI</text>
<text x="546" y="219.4">DEL PROGETTO</text>
<text x="531.9" y="229.6">DOCENTE:</text>
<text x="22.3" y="236">E</text>
<text x="544.7" y="236.1">MARCO FERRARA</text>
<text x="582.1" y="236">E</text>
<text x="531.9" y="246.3">STUDENTI:</text>
<text x="544.9" y="255.7">ANDREA MONDINI</text>
<text x="531.9" y="262.9">OGGETTO:</text>
<text x="549.5" y="269.1">790.540.85</text>
<text x="531.9" y="279.6">NOTE:</text>
<text x="22.3" y="286">F</text>
<text x="555.3" y="286">-</text>
<text x="582.2" y="286">F</text>
<text x="531.9" y="296.3">NOME FILE:</text>
<text x="541.1" y="302.2">METOD_790-540-85.dwg</text>
<text x="531.8" y="313.6">VERS</text>
<text x="571.4" y="313.6">DATA</text>
<text x="22.1" y="336">G</text>
<text x="582" y="336">G</text>
<text x="531.9" y="358.6">A</text>
<text x="565.5" y="358.6">2017.05.22</text>
<text x="531.9" y="363.1">TAVOLA NO.:</text>
<text x="568.1" y="363.1">2 DI</text>
<text x="575.2" y="363.1">4</text>
<text x="22.2" y="386">H</text>
<text x="582.1" y="386">H</text>
<text x="531.9" y="405.6">DATA:</text>
<text x="541.9" y="405.5">2017/05/22</text>
<text x="556.9" y="405.6">SCALA:</text>
<text x="572.9" y="405.5">1:5</text>
<text x="19.6" y="410.4" transform="rotate(-90 19.6 410.4)">DIRECTORY: D:\USERS\ANDRE HARDDISK\DOCUMENTS\GITHUB\VV-D_2_CUCINA\METOD_790-540-85.DWG | PLOTTED ON: 13/07/2017 23:44:08 | BY USER: ANDRE</text>
<text x="48.8" y="413.5">1</text>
<text x="105.3" y="413.5">2</text>
<text x="155.3" y="413.5">3</text>
<text x="205.3" y="413.5">4</text>
<text x="255.3" y="413.5">5</text>
<text x="305.3" y="413.5">6</text>
<text x="355.3" y="413.5">7</text>
<text x="405.3" y="413.5">8</text>
<text x="455.3" y="413.5">9</text>
<text x="504.6" y="413.5">10</text>
<text x="531.7" y="412.6">0</text>
<text x="531.8" y="408.5">REV:</text>
<text x="541.7" y="412.6">5cm</text>
<text x="541.9" y="408.5">A</text>
<text x="556.7" y="412.6">12.5cm</text>
<text x="556.9" y="408.6">FORMATO:</text>
<text x="573.3" y="408.6">A2</text>
<text x="574.5" y="412.6">25cm</text>
</g>
</svg>
